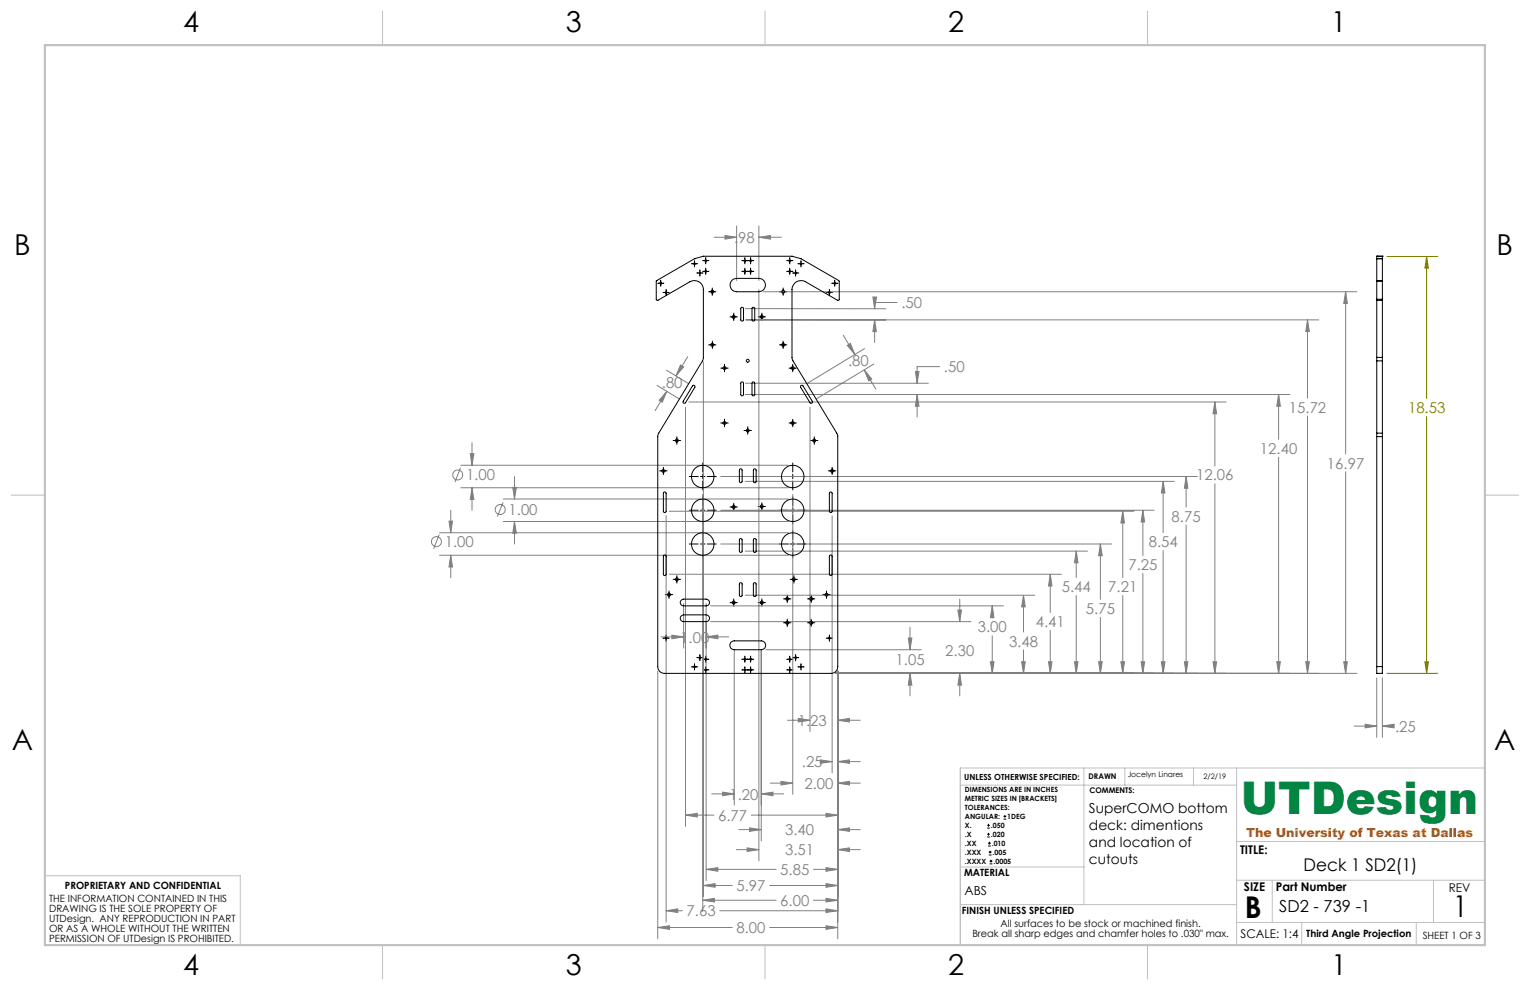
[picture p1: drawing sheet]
<svg xmlns="http://www.w3.org/2000/svg" width="432mm" height="279mm" viewBox="0 0 432 279" stroke-linecap="round" stroke-linejoin="round" font-family="sans-serif">
<g fill="none" stroke="#808080" stroke-width=".28">
<path d="M201.5 67h6.4M204.6 66.5l3.3 .5-3.3 .5zM207.9 63.8v15.4M214.2 67l3.3-.5v1zM214.2 63.8v15.4M214.2 67h6.3M210.3 90.3h39.7M210.3 87.1h39.7M210.7 90.3h161.5M214.2 81.7v161.3M215.4 82.3h167.5M238 94.6l3.3 5.4"/>
<path d="M239.1 97.5l.9-.6 1.3 3.1zM244 98.4l-16.3 9.9M246.3 83.8h1.1l-.6 3.3zM246.8 90.3l.5 3.3h-1zM246.8 90.3v6.4M253.2 85.4h-6.4v1.7M369 90.3l.5 3.3h-1zM369 90.3v22.1M379.8 82.3l.5 3.3h-1.1zM379.8 82.3v45.8M185.5 108.8l6.2 3.8M188.1 104.5l6.2 3.8"/>
<path d="M188.2 110.5l-1.3 3-.9-.5zM188.2 110.5l-3.3 5.4M192.1 103l.8 .5-2.1 2.6zM193.5 114.9v118.3M194.1 100.6l-3.3 5.5M194.4 113.5h151.6M198.5 102.1v151M210.3 111.3h153.7M210.3 108.2h51.7M228.6 114.9v91.5M243.9 104.4l2.1 2.6-.8 .5zM243.9 104.4l3.3 5.4"/>
<path d="M246.6 102.7l-16.3 9.9M258.3 104.8h1.1l-.6 3.4zM258.8 111.3l.6 3.4h-1.1zM258.8 111.3v6.4M265.2 103.5h-6.4v4.7M342.9 113.5l.5 3.3h-1.1zM342.9 113.5v18M360.9 111.3l.5 3.4h-1.1zM360.9 111.3v12.7M369 117.4v72.6M130 132l-1.6 4.1M130 131.3h92.5"/>
<path d="M130 137.7h92.5M132.7 128h1l-.5 3.3zM133.2 137.7l.5 3.3h-1zM133.2 125v6.3M133.2 137.7v6.3M144.7 137.5h1l-.5 3.3zM145.2 134.5v6.3M198.3 139.6v117.6M203.4 134.5h134.5M210.3 135.9h121.1M223.7 139.6v84.6M328.3 135.9l.5 3.2h-1z"/>
<path d="M328.3 135.9v14.4M334.8 134.5l.4 3.3h-.9zM334.8 134.5v8.6M342.9 136.5v53.5M360.9 129v61M379.8 133.2v56.8M124 150.8l-1.6 4.1M124 150.4h98.5M124 156.7h98.5M126.7 147.1h1l-.5 3.3zM127.2 156.7l.5 3.3h-1zM127.2 144v6.4"/>
<path d="M127.2 156.7v6.4M142 141.8l-1.6 4M142 140.8h80.5M142 147.2h80.5M145.2 147.2l.5 3.3h-1zM145.2 147.2v6.3M188 145.6v114.6M188.9 144.3h131.1M203.4 153.5h110.3M203.4 144h122.3M210.3 155.5h96.6M234.8 145.6v72.5"/>
<path d="M303.7 155.5l.5 3.3h-1zM303.7 155.5v7.5M310.6 153.5l.5 3.3h-1zM310.6 153.5v15.7M316.9 144.3l.5 3.3h-1.1zM316.9 144.3v18.7M322.5 144l.5 3.3h-.9zM322.5 144v12.8M328.3 155.4v34.6M334.8 148.2v41.8M186.6 179.7h6.3M188.9 162.1h110.7"/>
<path d="M189.6 179.2l3.3 .5-3.3 .6zM192.9 170.4v12.5M199.3 179.7l3.3-.5v1.1zM199.3 170.4v78.1M199.3 179.7h6.3M200.6 175.4h73.4M200.6 171h82.6M210.3 168h81.7M256.8 177v6.4M270.3 172.2h1.1l-.5 3.2zM270.9 169.1v6.3M280 171l.5 3.3h-1z"/>
<path d="M280 171v3.4M280 179.4v10.6M288.9 168l.4 3.3h-1zM288.9 168v10.4M296.4 162.1l.5 3.3h-1zM296.4 162.1v10.8M296.4 177.9v12.1M303.7 168.1v21.9M310.6 174.2v15.8M316.9 168.1v21.9M322.5 161.9v28.1M185.6 189.4v75.5"/>
<path d="M207.2 183.4v43.8M214.8 183.4v53.9M216.1 183.4h43.9M235.8 190h147.1M236.4 189.4v75.5M256.3 180.1h1.1l-.6 3.3zM256.8 190l.6 3.4h-1.1zM256.8 190v6.4M270.9 190l.5 3.4h-1.1zM270.9 190v6.4M279.5 186.8h1l-.5 3.2zM288.3 186.8h1l-.4 3.2z"/>
<path d="M288.9 183.4v6.6M295.9 186.8h1l-.5 3.2zM303.2 186.8h1l-.5 3.2zM310.1 186.8h1l-.5 3.2zM316.3 186.8h1.1l-.5 3.2zM322.1 186.8h.9l-.5 3.2zM327.8 186.8h1l-.5 3.2zM334.3 186.8h.9l-.4 3.2zM342.3 186.8h1.1l-.5 3.2zM360.3 186.8h1.1l-.5 3.2zM368.5 186.8h1l-.5 3.2zM379.2 186.8h1.1l-.5 3.2z"/>
<path d="M388.5 191.3v16.8M390.1 191.3v16.8M222.3 203.3h6.3M225.3 202.7l3.3 .6-3.3 .5zM231.5 214.5l3.3 .4-3.3 .5zM233.3 214.9h1.5M236.4 214.9l3.3-.4v.9zM236.4 203.3l3.3-.6v1.1zM236.4 214.9h6.4M236.4 203.3h6.4M382.2 204.9h6.3M385.3 204.4l3.2 .5-3.2 .5z"/>
<path d="M390.1 204.9l3.4-.5v1zM390.1 204.9h2.4M193.5 230l3.3-.4v1zM193.5 230h8M200.9 224h6.3M203.9 223.6l3.3 .4-3.3 .6zM207.8 239.8h6.4M208.5 234.1h6.3M210.9 239.3l3.3 .5-3.3 .5zM211.5 233.6l3.3 .5-3.3 .5zM212 230h24.4M214.8 224l3.4-.4v1z"/>
<path d="M214.8 224h6.4M217.4 221h6.3M220.4 220.5l3.3 .5-3.3 .5zM233.1 229.6l3.3 .4-3.3 .6zM236.4 221l3.3-.5v1zM236.4 234.1l3.3-.5v1zM236.4 239.8l3.3-.5v1zM236.4 221h6.4M236.4 234.1h6.4M236.4 239.8h6.4M188 257l3.3-.5v1zM188 257h4.6"/>
<path d="M198.3 254.1l3.3-.6v1.1zM198.3 254.1h20.7M198.5 249.9l3.3-.5v1zM198.5 249.9h8.2M199.3 245.4l3.3-.5v1zM199.3 245.4h19.7M203.1 257h33.3M217.2 249.9h19.2M229.6 254.1h6.8M229.6 245.4h6.8M233.1 253.5l3.3 .6-3.3 .5zM233.1 256.5l3.3 .5-3.3 .5z"/>
<path d="M233.1 244.9l3.3 .5-3.3 .5zM233.1 249.4l3.3 .5-3.3 .5zM185.6 261.8l3.3-.5v1zM185.6 261.8h21.1M217.2 261.8h19.2M233.1 261.3l3.3 .5-3.3 .5z"/>
<circle cx="129.2" cy="134" r="1.42"/>
<circle cx="123.2" cy="152.9" r="1.41"/>
<circle cx="141.2" cy="143.8" r="1.41"/>
</g>
<g fill="none" stroke="#000" stroke-width=".28">
<path d="M185.6 79.9h1.8M186.5 79.1v1.7M195.1 74.4h1.8M196 73.6v1.7M196.6 77h1.8M197.5 76.2v1.7M198.3 73.6h1.8M198.3 76.6h1.8M199.2 72.7v1.8M199.2 75.7v1.8M209.3 73.6h3.4M209.3 76.6h3.4"/>
<path d="M210.2 72.7v1.8M210.2 75.7v1.8M211.8 72.7v1.8M211.8 75.7v1.8M222 73.6h1.8M222 76.6h1.8M222.9 72.7v1.8M222.9 75.7v1.8M223.7 77h1.7M224.5 76.2v1.7M225.2 74.4h1.7M226.1 73.6v1.7"/>
<path d="M234.7 79.9h1.8M235.6 79.1v1.7M187.1 82.6h1.8M188 81.7v1.7M200 82.3h2.1M200 97.3h2.1M201 81.3v2.1M201 96.3v2.1M206 89.4h2.1M207.1 88.4v2.1M214 89.4h2M215 88.4v2.1"/>
<path d="M220 82.3h2.1M220 97.3h2.1M221 81.3v2.1M221 96.3v2.1M233.2 82.6h1.8M234.1 81.7v1.7M203.4 103.9h2.1M203.4 119.4h2.1M204.5 102.8v2.1M204.5 118.3v2.1M222.7 103.9h2.1M222.7 119.4h2.1"/>
<path d="M223.7 102.8v2.1M223.7 118.3v2.1M186.2 132.9h2.1M187.2 131.9v2M190 124.3h2.1M191 123.3v2.1M194.5 134.5h2.6M197.7 134.5h1.3M198.3 130.7v2.5M198.3 133.8v1.3M198.3 135.7v2.6M199.6 134.5h2.5"/>
<path d="M210 121.5h2.1M211 120.4v2.2M219.9 134.5h2.6M223.1 134.5h1.3M223.7 130.7v2.5M223.7 133.8v1.3M223.7 135.7v2.6M225 134.5h2.5M228.7 124.3h2.1M229.8 123.3v2.1M233.8 132.9h2.1M234.8 131.9v2"/>
<path d="M194.5 153.5h2.6M194.5 144h2.6M197.7 153.5h1.3M197.7 144h1.3M198.3 140.2v2.5M198.3 143.4v1.2M198.3 145.3v2.5M198.3 149.7v2.6M198.3 152.9v1.3M198.3 154.8v2.5M199.6 153.5h2.5M199.6 144h2.5"/>
<path d="M206 143.1h2.1M207.1 142v2.1M214 142.9h2M215 141.9v2.1M219.9 153.5h2.6M219.9 144h2.6M223.1 153.5h1.3M223.1 144h1.3M223.7 140.2v2.5M223.7 143.4v1.2M223.7 145.3v2.5M223.7 149.7v2.6"/>
<path d="M223.7 152.9v1.3M223.7 154.8v2.5M225 153.5h2.5M225 144h2.5M187.7 167.8h2.2M188 179.2v1.8M188.8 166.8v2.1M190 163.5h2.1M191 162.5v2.1M206 170.1h2.1M207.1 169v2.1M214 170.1h2"/>
<path d="M215 169v2.1M221.1 169h2.1M221.1 175.8h2.1M222.2 168v2.1M222.2 174.7v2.1M223 163.5h2.1M224 162.5v2.1M227.9 169h2.1M227.9 175.8h2.1M228.9 168v2.1M228.9 174.7v2.1M232.2 167.8h2.1"/>
<path d="M233.3 166.8v2.1M234.1 179.2v1.8M187.1 180.1h1.8M195.1 188.2h1.8M196 187.3v1.8M196.6 185.6h1.8M197.5 184.7v1.8M198.3 186.1h1.8M198.3 189.1h1.8M199.2 185.2v1.7M199.2 188.2v1.7M209.3 186.1h3.4"/>
<path d="M209.3 189.1h3.4M210.2 185.2v1.7M210.2 188.2v1.7M211.8 185.2v1.7M211.8 188.2v1.7M222 186.1h1.8M222 189.1h1.8M222.9 185.2v1.7M222.9 188.2v1.7M223.7 185.6h1.7M224.5 184.7v1.8M225.2 188.2h1.7"/>
<path d="M226.1 187.3v1.8M233.2 180.1h1.8M278.6 233.7h.8M278.6 232.9h.8M278.6 236.2h.8M278.6 235.4h.8M278.8 238.8h.8M278.8 238h.8M279 232.5v.8M279 235.1v.7M279.2 237.6v.8M283.2 231.2h.8"/>
<path d="M283.2 230.4h.8M283.6 230v.8M279 241.3h.9M279 240.5h.9M279.3 243.8h.8M279.3 243h.8M279.4 240.1v.8M279.7 242.6v.8"/>
</g>
<path d="M391.4 72.4h14.4M402.6 72.4v40.1M402.6 72.4l.5 3.3h-1zM402.6 117.5v72.5M391.4 190h14.4M402.1 186.8h1l-.5 3.2z" fill="none" stroke="#808000" stroke-width=".28"/>
<g fill="none" stroke="#c0c0c0" stroke-width=".28">
<path d="M271 216.7v50M305.9 216.7v38.6M317.5 216.7v4.9M336.8 216.7v4.9M349 216.7v50M419.1 216.8v49.9h-240M419.1 216.7h-148v50M271 221.6h78M349 237.5h70.1M12.7 247.2h55.1v19.5M271 255.3h78M271 244.7h35"/>
<path d="M271 254.9h.1M349 248.4h70.1M359.1 248.4v12M404.6 248.4v12M349 260.4h70.1M367.4 260.4v6.3M399.7 260.4v6.3"/>
</g>
<path d="M107.9 3.2v9.5M215.9 3.2v9.5M323.8 3.2v9.5M3.1 139.7h9.6M419.1 139.7h9.5M107.9 266.7v9.6M215.9 266.7v9.6M323.8 266.7v9.6" fill="none" stroke="#c0c0c0" stroke-width=".3"/>
<path d="M12.7 12.7h406.4v254h-406.4z" fill="none" stroke="#c0c0c0" stroke-width=".6"/>
<path d="M402.1 186.8h1l-.5 3.2zM402.6 72.4l.5 3.3h-1z" fill="#808000"/>
<path d="M185.6 261.8l3.3-.5v1zM233.1 261.3l3.3 .5-3.3 .5zM126.7 147.1h1l-.5 3.3zM127.2 156.7l.5 3.3h-1zM144.7 137.5h1l-.5 3.3zM145.2 147.2l.5 3.3h-1zM132.7 128h1l-.5 3.3zM133.2 137.7l.5 3.3h-1zM236.4 221l3.3-.5v1zM220.4 220.5l3.3 .5-3.3 .5zM233.1 253.5l3.3 .6-3.3 .5zM198.3 254.1l3.3-.6v1.1zM189.6 179.2l3.3 .5-3.3 .6zM199.3 179.7l3.3-.5v1.1zM258.8 111.3l.6 3.4h-1.1zM258.3 104.8h1.1l-.6 3.4zM188.2 110.5l-1.3 3-.9-.5zM192.1 103l.8 .5-2.1 2.6zM243.9 104.4l2.1 2.6-.8 .5zM239.1 97.5l.9-.6 1.3 3.1zM246.8 90.3l.5 3.3h-1zM246.3 83.8h1.1l-.6 3.3zM236.4 214.9l3.3-.4v.9zM231.5 214.5l3.3 .4-3.3 .5zM233.1 256.5l3.3 .5-3.3 .5zM188 257l3.3-.5v1zM256.8 190l.6 3.4h-1.1zM256.3 180.1h1.1l-.6 3.3zM270.9 190l.5 3.4h-1.1zM270.3 172.2h1.1l-.5 3.2zM279.5 186.8h1l-.5 3.2zM280 171l.5 3.3h-1zM310.1 186.8h1l-.5 3.2zM310.6 153.5l.5 3.3h-1zM322.1 186.8h.9l-.5 3.2zM322.5 144l.5 3.3h-.9zM334.3 186.8h.9l-.4 3.2zM334.8 134.5l.4 3.3h-.9zM295.9 186.8h1l-.5 3.2zM296.4 162.1l.5 3.3h-1zM316.3 186.8h1.1l-.5 3.2zM316.9 144.3l.5 3.3h-1.1zM342.3 186.8h1.1l-.5 3.2zM342.9 113.5l.5 3.3h-1.1zM368.5 186.8h1l-.5 3.2zM369 90.3l.5 3.3h-1zM360.3 186.8h1.1l-.5 3.2zM360.9 111.3l.5 3.4h-1.1zM327.8 186.8h1l-.5 3.2zM328.3 135.9l.5 3.2h-1zM303.2 186.8h1l-.5 3.2zM303.7 155.5l.5 3.3h-1zM288.3 186.8h1l-.4 3.2zM288.9 168l.4 3.3h-1zM203.9 223.6l3.3 .4-3.3 .6zM214.8 224l3.4-.4v1zM204.6 66.5l3.3 .5-3.3 .5zM214.2 67l3.3-.5v1zM236.4 234.1l3.3-.5v1zM211.5 233.6l3.3 .5-3.3 .5zM233.1 244.9l3.3 .5-3.3 .5zM199.3 245.4l3.3-.5v1zM379.8 82.3l.5 3.3h-1.1zM379.2 186.8h1.1l-.5 3.2zM236.4 239.8l3.3-.5v1zM210.9 239.3l3.3 .5-3.3 .5zM198.5 249.9l3.3-.5v1zM233.1 249.4l3.3 .5-3.3 .5zM236.4 203.3l3.3-.6v1.1zM225.3 202.7l3.3 .6-3.3 .5zM233.1 229.6l3.3 .4-3.3 .6zM193.5 230l3.3-.4v1zM385.3 204.4l3.2 .5-3.2 .5zM390.1 204.9l3.4-.5v1z" fill="#808080"/>
<g fill="none" stroke="#000" stroke-width=".28">
<path d="M185.3 79.2l10.7-6.2 2.5-.7h25.1l2.5 .7 10.6 6.2 .1 5.4-.4 .1-9.1-5.2a2.54 2.54 0 0 0-3.8 2.2l.1 19.7 12.8 21.6v65.1a1.87 1.87 0 0 1-1.9 1.9h-47a1.87 1.87 0 0 1-1.9-1.9v-65l.3-.9 12.5-20.6 .1-19.9a2.54 2.54 0 0 0-3.8-2.2l-9.2 5.3-.3-.2zM206.7 79l1.2-.4h6.3a1.89 1.89 0 0 1 1.8 1.9 1.89 1.89 0 0 1-1.8 1.8h-6.3a1.9 1.9 0 0 1-1.7-1.2 1.9 1.9 0 0 1 .5-2.1zM388.5 79.2v.2M388.5 73h1.6h-1.6M388.5 72.3h.1M388.5 72.3h1.6M388.5 79.2h1.6M388.5 79.4h1.6M388.5 72.3v6.9M388.5 79.4v5.1M390.1 79.2v.2M390.1 72.3h.1"/>
<path d="M390.1 72.3v6.9M390.1 79.4v5.1M209.2 86.8l.4-.1 .2 .4v3.2a.39 .39 0 0 1-.4 .3 .39 .39 0 0 1-.3-.3zM212.3 86.8l.5-.1 .2 .4v3.2a.39 .39 0 0 1-.4 .3 .39 .39 0 0 1-.4-.3zM388.5 84.5v.3M388.5 84.8h1.6M388.5 84.5h1.6M388.5 84.8v16.1M390.1 84.5v.3M390.1 84.8v16.1M195.4 108.9a.39 .39 0 0 1 .6-.1 .39 .39 0 0 1 .1 .5l-2.6 4.4a.38 .38 0 0 1-.6 .1 .38 .38 0 0 1-.1-.6zM209.2 107.9l.4-.1 .2 .4v3.1a.39 .39 0 0 1-.4 .4 .39 .39 0 0 1-.3-.4z"/>
<path d="M212.3 107.9l.5-.1 .2 .4v3.1a.39 .39 0 0 1-.4 .4 .39 .39 0 0 1-.4-.4zM226 108.9l.4-.2 .2 .2 2.6 4.3a.38 .38 0 0 1-.1 .6 .38 .38 0 0 1-.5-.1l-2.6-4.4zM388.5 100.9v.9M388.5 101.8v20.4M388.5 101.8h1.6M388.5 100.9h1.6M390.1 100.9v.9M390.1 101.8v20.4M187.3 139l.4-.1 .3 .3v5.1a.39 .39 0 0 1-.4 .4 .39 .39 0 0 1-.4-.4zM208.8 132.4l.4-.1 .2 .4v3.2a.39 .39 0 0 1-.3 .3 .39 .39 0 0 1-.4-.3zM212.7 132.4l.4-.1 .3 .4v3.2a.39 .39 0 0 1-.4 .3 .39 .39 0 0 1-.4-.3zM234.3 138.9h.3l.2 .3v5.1a.39 .39 0 0 1-.3 .4 .39 .39 0 0 1-.4-.4v-5.1z"/>
<path d="M388.5 122.2v1M388.5 123.2v64.9M388.5 123.2h1.6M388.5 122.2h1.6M390.1 122.2v1M390.1 123.2v64.9M187.3 156.7l.4-.1 .3 .4v5.1a.39 .39 0 0 1-.4 .4 .39 .39 0 0 1-.4-.4zM208.8 152.1l.4-.1 .2 .4v3.1a.39 .39 0 0 1-.3 .4 .39 .39 0 0 1-.4-.4zM212.7 152.1l.4-.1 .3 .4v3.1a.39 .39 0 0 1-.4 .4 .39 .39 0 0 1-.4-.4zM234.3 156.6h.3l.2 .4v5.1a.39 .39 0 0 1-.3 .4 .39 .39 0 0 1-.4-.4v-5.1zM192.2 169.5l.7-.4h6.4a.95 .95 0 0 1 .9 .9 .95 .95 0 0 1-.9 1h-6.6l-.7-.6zM192.4 173.7l.5-.2h6.4a.95 .95 0 0 1 .9 1 .95 .95 0 0 1-.9 .9h-6.4a.93 .93 0 0 1-.9-.6 .93 .93 0 0 1 .4-1.1z"/>
<path d="M208.7 164.6l.4-.2 .3 .2v3.4a.39 .39 0 0 1-.3 .3 .39 .39 0 0 1-.4-.3zM212.7 164.5h.4l.3 .3v3.2a.39 .39 0 0 1-.4 .3 .39 .39 0 0 1-.4-.3zM206.3 181.3l.9-.4h7.6a1.25 1.25 0 0 1 1.3 1.2 1.25 1.25 0 0 1-1.3 1.3h-7.6a1.27 1.27 0 0 1-1.1-.8 1.27 1.27 0 0 1 .2-1.3zM388.5 188.1v1.9h1.6v-1.9M388.5 188.1h1.6"/>
<circle cx="186.5" cy="79.9" r=".24"/>
<circle cx="196" cy="74.4" r=".24"/>
<circle cx="197.5" cy="77" r=".25"/>
<circle cx="199.2" cy="73.6" r=".26"/>
<circle cx="199.2" cy="76.6" r=".25"/>
<circle cx="210.2" cy="73.6" r=".26"/>
<circle cx="210.2" cy="76.6" r=".25"/>
<circle cx="211.8" cy="73.6" r=".26"/>
<circle cx="211.9" cy="76.6" r=".25"/>
<circle cx="222.9" cy="73.6" r=".26"/>
<circle cx="222.9" cy="76.6" r=".25"/>
<circle cx="224.6" cy="77" r=".25"/>
<circle cx="226" cy="74.4" r=".24"/>
<circle cx="235.6" cy="79.9" r=".24"/>
<circle cx="188" cy="82.5" r=".25"/>
<circle cx="201" cy="97.3" r=".41"/>
<circle cx="201" cy="82.3" r=".41"/>
<circle cx="207.1" cy="89.4" r=".41"/>
<circle cx="215" cy="89.4" r=".41"/>
<circle cx="221" cy="82.3" r=".41"/>
<circle cx="221" cy="97.3" r=".41"/>
<circle cx="234.1" cy="82.5" r=".25"/>
<circle cx="204.5" cy="103.9" r=".41"/>
<circle cx="204.5" cy="119.4" r=".42"/>
<circle cx="211" cy="101.8" r=".41"/>
<circle cx="223.7" cy="103.9" r=".41"/>
<circle cx="223.7" cy="119.4" r=".42"/>
<circle cx="187.2" cy="132.9" r=".41"/>
<circle cx="191" cy="124.3" r=".41"/>
<circle cx="198.3" cy="134.5" r="3.2"/>
<circle cx="211" cy="121.5" r=".41"/>
<circle cx="223.7" cy="134.5" r="3.2"/>
<circle cx="229.8" cy="124.3" r=".41"/>
<circle cx="234.9" cy="132.9" r=".41"/>
<circle cx="198.3" cy="153.5" r="3.2"/>
<circle cx="198.3" cy="144" r="3.2"/>
<circle cx="207.1" cy="143.1" r=".42"/>
<circle cx="215" cy="142.9" r=".41"/>
<circle cx="223.7" cy="153.5" r="3.2"/>
<circle cx="223.7" cy="144" r="3.2"/>
<circle cx="188.8" cy="167.8" r=".41"/>
<circle cx="191" cy="163.5" r=".41"/>
<circle cx="207.1" cy="170.1" r=".41"/>
<circle cx="215" cy="170.1" r=".41"/>
<circle cx="222.2" cy="175.8" r=".41"/>
<circle cx="222.2" cy="169" r=".41"/>
<circle cx="224" cy="163.5" r=".41"/>
<circle cx="228.9" cy="175.8" r=".41"/>
<circle cx="228.9" cy="169" r=".41"/>
<circle cx="233.3" cy="167.8" r=".41"/>
<circle cx="188" cy="180.1" r=".25"/>
<circle cx="196" cy="188.2" r=".26"/>
<circle cx="197.5" cy="185.6" r=".25"/>
<circle cx="199.2" cy="189" r=".25"/>
<circle cx="199.2" cy="186.1" r=".25"/>
<circle cx="210.2" cy="186.1" r=".25"/>
<circle cx="210.2" cy="189" r=".25"/>
<circle cx="211.9" cy="189.1" r=".24"/>
<circle cx="211.9" cy="186.1" r=".24"/>
<circle cx="222.9" cy="189.1" r=".24"/>
<circle cx="222.9" cy="186.1" r=".24"/>
<circle cx="224.6" cy="185.6" r=".25"/>
<circle cx="226.1" cy="188.2" r=".26"/>
<circle cx="234.1" cy="180.1" r=".25"/>
</g>
<text font-size="12.7" fill="#008542" x="350.2" y="229.6">UTDesign</text>
<g font-size="8.5">
<text x="351.3" y="259">B</text>
<text x="410" y="258.9">1</text>
</g>
<g font-size="8.1">
<text x="51.7" y="9.1">4</text>
<text x="159.7" y="9.1">3</text>
<text x="267.6" y="9.1">2</text>
<text x="375.6" y="9.1">1</text>
<text x="4" y="72.1">B</text>
<text x="422.4" y="72.1">B</text>
<text x="3.3" y="211.8">A</text>
<text x="421.7" y="211.8">A</text>
<text x="51.7" y="275.2">4</text>
<text x="159.7" y="275.2">3</text>
<text x="267.6" y="275.2">2</text>
<text x="375.7" y="275.2">1</text>
</g>
<text font-size="4.9" x="367.9" y="245.8">Deck 1 SD2(1)</text>
<text font-size="4.7" x="361" y="257.4">SD2 - 739 -1</text>
<g font-size="4.2" fill="#808080">
<text x="207.2" y="68.5">.98</text>
<text x="254.4" y="87">.50</text>
<text x="239.4" y="103.3">.80</text>
<text x="266.4" y="105.1">.50</text>
<text x="186.8" y="109.5">.80</text>
<text x="363.8" y="116.5">15.72</text>
<text x="355.6" y="128.1">12.40</text>
<text x="131.5" y="135.6">1.00</text>
<text x="337.6" y="135.6">12.06</text>
<text x="374.5" y="132.2">16.97</text>
<text x="143.5" y="145.3">1.00</text>
<text x="330.7" y="147.2">8.75</text>
<text x="125.5" y="154.4">1.00</text>
<text x="324.2" y="154.4">8.54</text>
<text x="318.5" y="160.9">7.25</text>
<text x="299.7" y="167.1">5.44</text>
<text x="312.8" y="167.1">7.21</text>
<text x="306.5" y="173.2">5.75</text>
<text x="275.9" y="178.5">3.00</text>
<text x="292.3" y="177">4.41</text>
<text x="192" y="181.3">1.00</text>
<text x="266.8" y="185">2.30</text>
<text x="284.8" y="182.5">3.48</text>
<text x="252.8" y="187.7">1.05</text>
<text x="225.1" y="204.8">1.23</text>
<text x="393.7" y="206.5">.25</text>
<text x="226.3" y="216.5">.25</text>
<text x="205.8" y="225.6">1.20</text>
<text x="227.1" y="222.6">2.00</text>
<text x="202.7" y="231.6">6.77</text>
<text x="221.6" y="235.7">3.40</text>
<text x="221.6" y="241.4">3.51</text>
<text x="207.9" y="251.5">5.97</text>
<text x="220.2" y="247">5.85</text>
<text x="220.2" y="255.6">6.00</text>
<text x="193.8" y="258.6">7.63</text>
<text x="207.9" y="263.4">8.00</text>
</g>
<text font-size="4.2" fill="#808000" x="397.4" y="116.6">18.53</text>
<g font-size="3.9">
<text x="307.3" y="229.3">SuperCOMO bottom</text>
<text x="307.3" y="234.2">deck: dimentions</text>
<text x="307.3" y="239.1">and location of</text>
<text x="307.3" y="244">cutouts</text>
</g>
<text font-size="3.5" fill="#c75b12" x="351.6" y="236.2">The University of Texas at Dallas</text>
<text font-size="3.5" x="272.2" y="252.6">ABS</text>
<g font-size="3.4">
<text x="350" y="241">TITLE:</text>
<text x="351.1" y="251.6">SIZE</text>
<text x="360.1" y="251.5">Part Number</text>
<text x="408.9" y="251.7">REV</text>
<text x="350.1" y="264.6">SCALE: 1:4</text>
</g>
<g font-size="2.8">
<text x="18.3" y="250.8">PROPRIETARY AND CONFIDENTIAL</text>
<text x="272.1" y="247.3">MATERIAL</text>
<text x="13.9" y="254.6">THE INFORMATION CONTAINED IN THIS</text>
<text x="13.9" y="257.4">DRAWING IS THE SOLE PROPERTY OF</text>
<text x="271.5" y="257.9">FINISH UNLESS SPECIFIED</text>
<text x="13.9" y="260.2">UTDesign. ANY REPRODUCTION IN PART</text>
<text x="13.9" y="263.1">OR AS A WHOLE WITHOUT THE WRITTEN</text>
<text x="282.4" y="261.6">All surfaces to be stock or machined finish.</text>
<text x="13.9" y="265.9">PERMISSION OF UTDesign IS PROHIBITED.</text>
<text x="274.4" y="264.5">Break all sharp edges and chamfer holes to .030&quot; max.</text>
<text x="368.7" y="264.5">Third Angle Projection</text>
<text x="401.5" y="265">SHEET 1 OF 3</text>
</g>
<text font-size="2.4" x="272.1" y="220.1">UNLESS OTHERWISE SPECIFIED:</text>
<g font-size="2.2">
<text x="307.2" y="219.9">DRAWN</text>
<text x="307.4" y="223.7">COMMENTS:</text>
</g>
<g font-size="2.1">
<text x="318.3" y="219.4">Jocelyn Linares</text>
<text x="339.6" y="219.9">2/2/19</text>
</g>
<g font-size="2">
<text x="272.3" y="223.6">DIMENSIONS ARE IN INCHES</text>
<text x="272.3" y="226.1">METRIC SIZES IN [BRACKETS]</text>
<text x="272.3" y="233.7">X.</text>
<text x="272.3" y="228.6">TOLERANCES:</text>
<text x="272.3" y="231.2">ANGULAR:</text>
<text x="279.7" y="233.7">.050</text>
<text x="284.3" y="231.2">1DEG</text>
<text x="272.3" y="236.2">.X</text>
<text x="272.3" y="238.7">.XX</text>
<text x="279.7" y="236.2">.020</text>
<text x="279.9" y="238.7">.010</text>
<text x="272.3" y="243.8">.XXXX</text>
<text x="272.3" y="241.3">.XXX</text>
<text x="280.1" y="241.3">.005</text>
<text x="280.4" y="243.8">.0005</text>
</g>
</svg>
